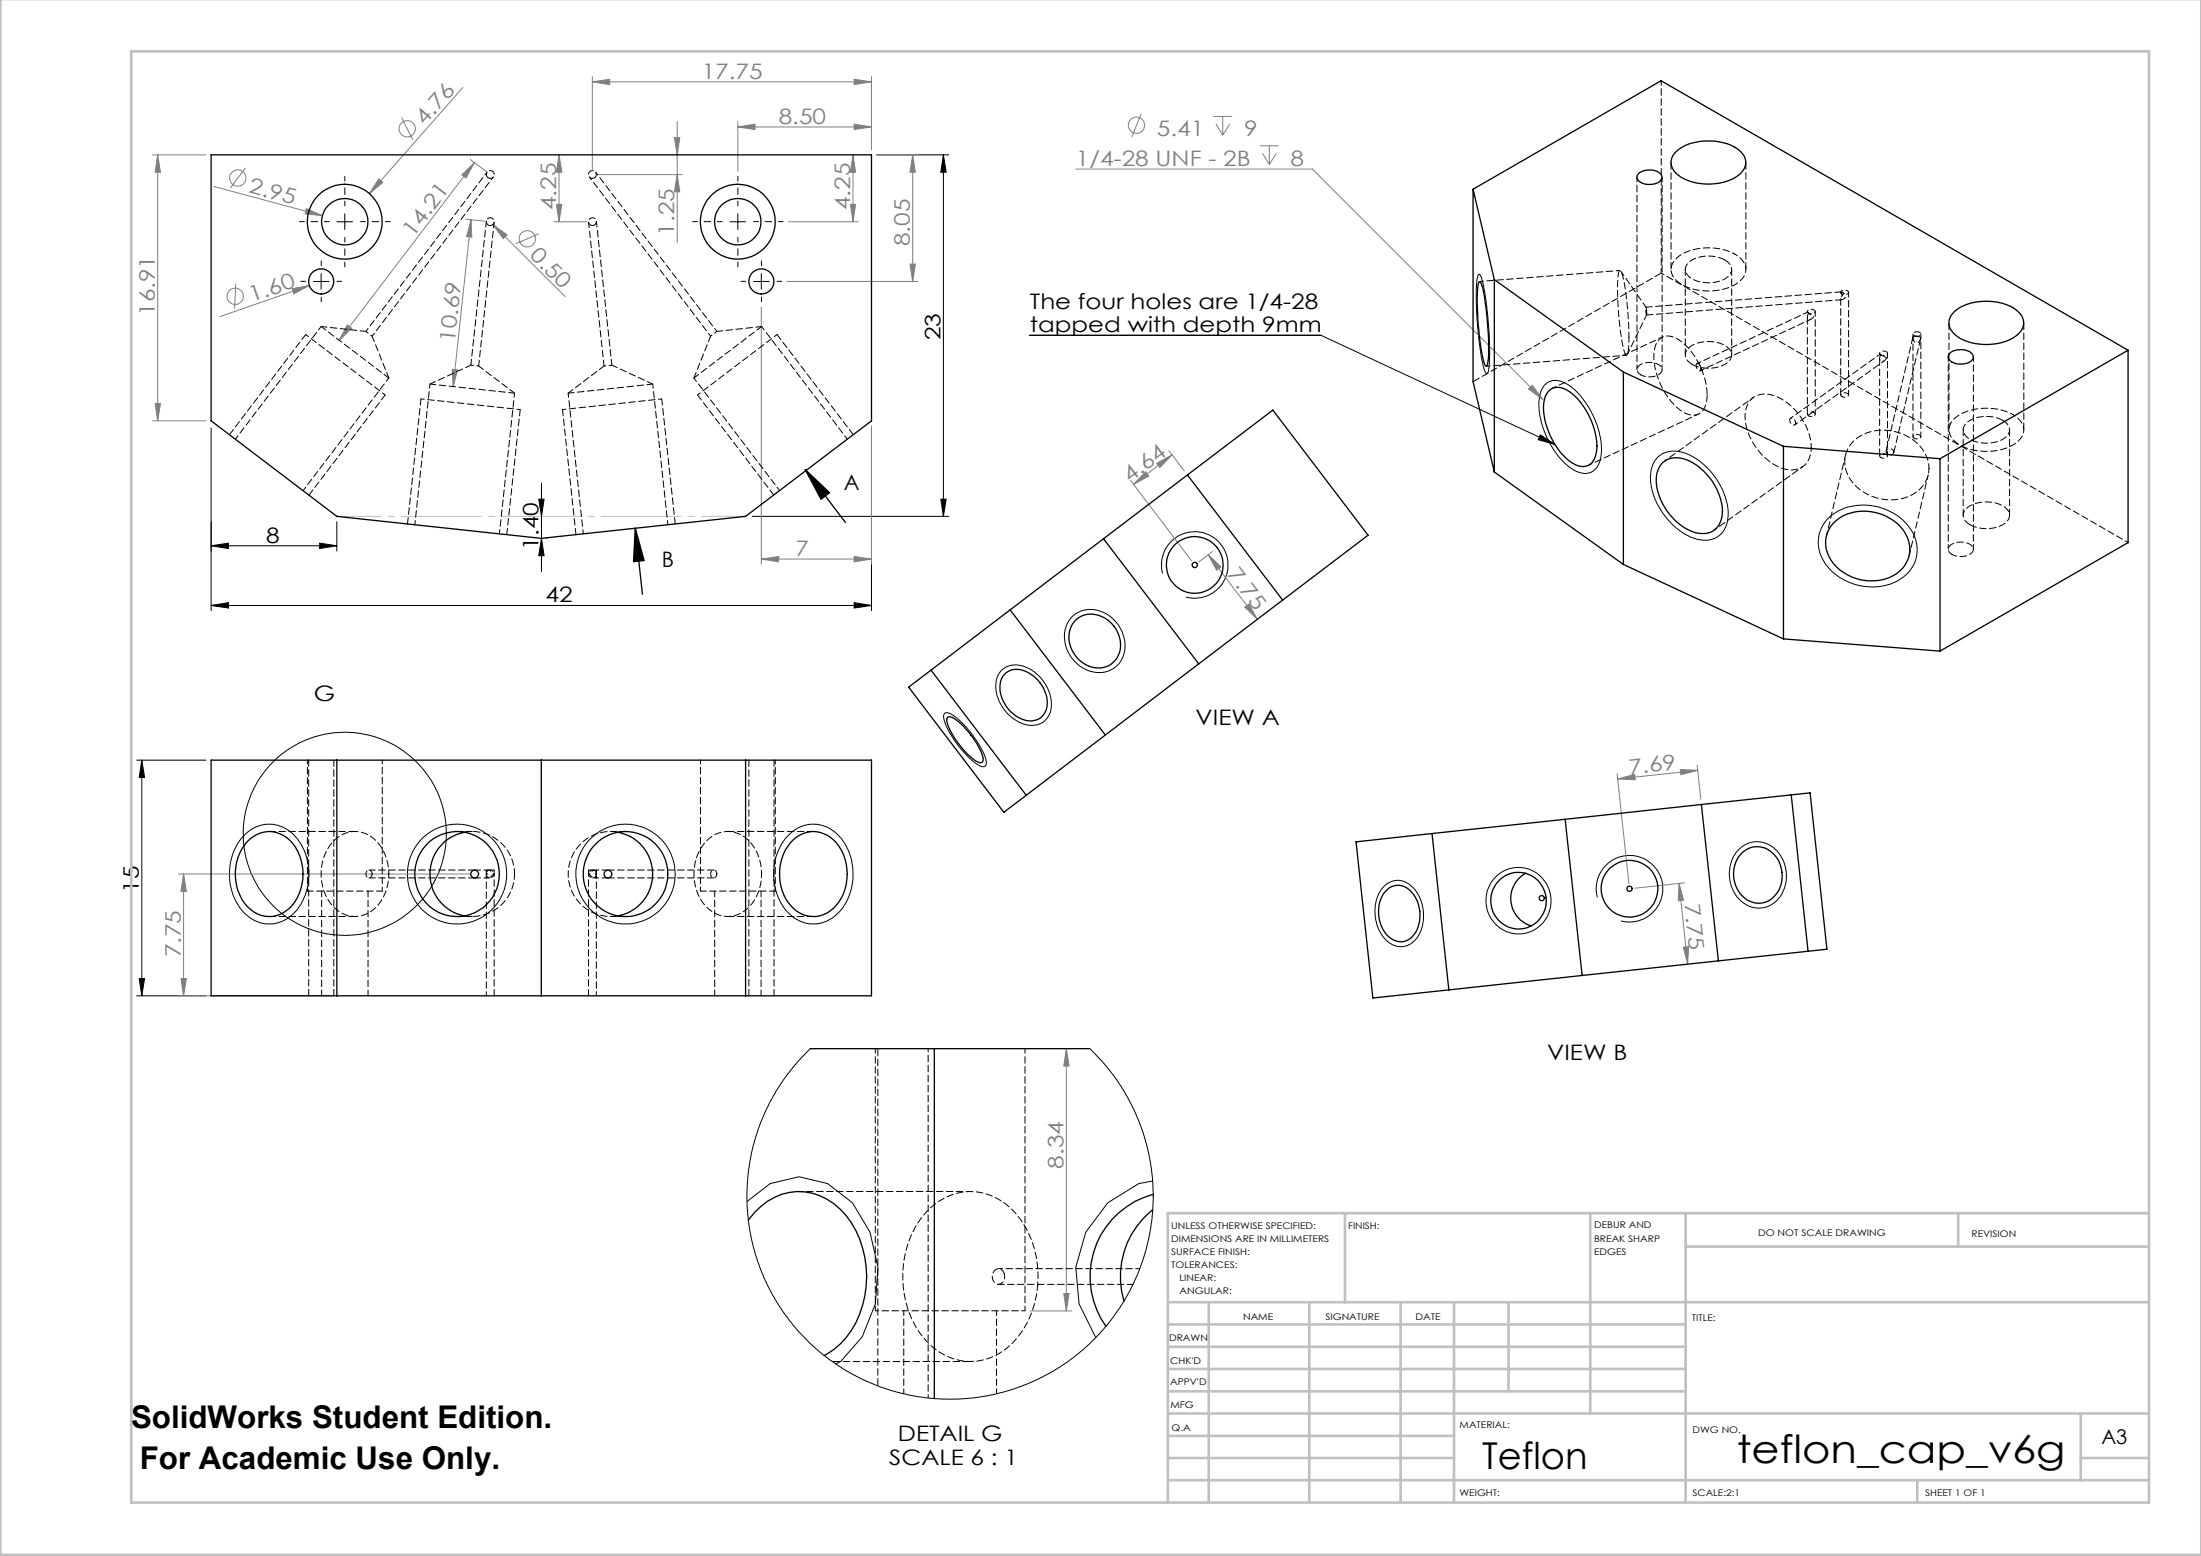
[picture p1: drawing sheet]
<svg xmlns="http://www.w3.org/2000/svg" width="420mm" height="297mm" viewBox="0 0 420 297" stroke-linecap="round" stroke-linejoin="round" font-family="sans-serif">
<g fill="none" stroke="#808080" stroke-width=".19">
<path d="M88.3 16.7l-17.8 20.3M113 15.6l3.3-.5v1.1zM113 14.6v17.7M113 15.6h53.3M163 15.1l3.3 .5-3.3 .6zM166.3 14.6v14M29.1 29.6h10.2M30.1 29.6v50.7M30.1 29.6l.5 3.3h-1zM40.8 35.6l20.7 5.6M46.8 32.1l-2.8 3.8M58.5 39.8l3 1.4-3.3-.4z"/>
<path d="M72.3 34.1l.8 .7-2.6 2.2zM76.6 22.4l2.2 4.3M88.1 33.4l2.4-2.4-1.6 3zM89.7 30.4l3 2.3M90.5 31l-25.8 34M106.2 39h1l-.5 3.3zM106.7 29.6l.5 3.3h-1zM106.7 29.6v12.7M114.1 33.3h16.1M128.7 26.3h1l-.5 3.3zM129.2 33.3l.5 3.3h-1zM129.2 23.2v23.1"/>
<path d="M140.8 24.2l3.3-.5v1zM140.8 23.2v9.5M140.8 24.2h25.5M162.3 39h1l-.5 3.3zM162.8 29.6l.5 3.3h-1zM162.8 29.6v12.7M163 23.7l3.3 .5-3.3 .5zM167.3 29.6h7.9M174.2 29.6l.5 3.3h-1.1zM174.2 29.6v24.1M205.3 32.3h45.1l44 43.9M217.8 21.7l-1.8 4.4"/>
<path d="M231.6 22.2h3.5M232 23.7l1.3 2.1M233.3 22.2v3.6M234.7 23.7l-1.4 2.1M240.5 27.8h3.5M240.9 29.3l1.3 2.1M242.2 27.8v3.6M243.6 29.3l-1.4 2.1M45 54.2l-.2 4.7M55.7 55.1l3.3-.6-2.9 1.6zM59 54.5l-17 5.9M88.9 41.8l3.6 .4"/>
<path d="M89.9 41.9l-3.4 31.9M89.9 41.9l.1 3.4-1-.1zM94.1 42.9l2.7 1.9-.8 .7zM94.1 42.9l13.7 13.7M102.8 44.6l-4.4 1.9M105.7 42.3h6.3M145.3 58.6v49.1M150.2 53.7h25M150.4 42.3h13.4M173.6 50.4h1.1l-.5 3.3zM29.6 77h1l-.5 3.3zM66.3 62l.8 .6-2.4 2.4z"/>
<path d="M86.3 70.5l1 .1-.8 3.2zM291.7 74.3l.7-.7 2 2.6zM29.1 80.3h10.2M166.3 81.3v26.4M215.7 91.6l11.7 15.4M218.6 90.1l.6 .8-2.9 1.6zM220.7 88.4l3-1.6-2.4 2.4zM223.1 86l2.9 3.9M223.7 86.8l-7.4 5.7M145.3 106.7l3.3-.5v1zM145.3 106.7h21M163 106.2l3.3 .5-3.3 .5z"/>
<path d="M230.5 105.9l2.5 2.3-.8 .6zM230.5 105.9l9.4 12.3M231.4 105.3l-2.6 1.9M237.5 115.9l.8-.6 1.6 2.9zM308.6 147.7l2.2 21M308.7 148.7l3.2-.9 .1 1zM320.6 146.9l3.4 .1-3.3 .9zM323.8 146l.8 6.6M324 147l-15.3 1.7M34 166.8h55.6M35 166.8v23.3M35 166.8l.6 3.3h-1.1z"/>
<path d="M320.4 168.6l.9 3.2-1 .1zM320.4 168.6l1.7 15.4M321.4 168.5l-9.5 1M34 190.1h29.3M34.5 186.8h1.1l-.6 3.3zM321.2 180.8l1-.1-.1 3.3zM203.5 200.2l.5 3.3h-1zM203.5 200.2v50M196.6 250.2h7.9M203 246.9h1l-.5 3.3z"/>
<circle cx="45.4" cy="34" r="1.56"/>
<circle cx="77.7" cy="24.6" r="1.55"/>
<circle cx="216.9" cy="23.9" r="1.55"/>
<circle cx="44.9" cy="56.6" r="1.56"/>
<circle cx="100.6" cy="45.6" r="1.55"/>
</g>
<path d="M153.6 89.6l4.7 4.4-1.6 1.3zM153.6 89.6l7.7 10.1M121.2 100.8l1.7 6.2-2 .2zM121.2 100.8l1.4 12.6" fill="none" stroke="#000" stroke-width=".25"/>
<g fill="none" stroke="#000" stroke-width=".19">
<path d="M167.3 29.6h13.7M180 29.6v69M180 29.6l.6 3.3h-1.1zM59.8 53.7h3M61.3 52.2v3M64.3 42.3h3M65.8 40.8v3M139.3 42.3h3M140.8 40.8v3M143.8 53.7h3M145.3 52.2v3M282.2 52.3h.1a4.2 4.2 0 0 1 .8 2.6l.7 4.8 .4 3.9 .1 4.3a7.7 7.7 0 0 1-.5 3.4h-.1a11 11 0 0 1-1.3-4.7l-.6-5.9-.1-4.8a8.1 8.1 0 0 1 .5-3.6z"/>
<path d="M196.5 64h55.6l44.6 20.8M294.7 73.5a3.3 3.3 0 0 1 4.4-.2 16.3 16.3 0 0 1 6.5 12.7 4.6 4.6 0 0 1-1.9 4.1 4.4 4.4 0 0 1-4.5-1.1 16.3 16.3 0 0 1-5.5-12.9l.3-1.2zM40.3 81.7v34.9M64.3 99.6v5.6M102.8 95.3h1l-.5 3.3zM103.3 92.2v16.9M143.5 98.6h37.5M166.3 81.6v35M179.5 95.3h1.1l-.6 3.3zM293.9 83l2.8 1.8-3.2-.9zM316.5 87.1a5.6 5.6 0 0 1 6.5 .1 13.7 13.7 0 0 1 6.8 11.1 4.5 4.5 0 0 1-6.3 4.5 13.5 13.5 0 0 1-8.6-11.7l.1-.7a4.8 4.8 0 0 1 1.5-3.3zM349.2 98.6a10.8 10.8 0 0 1 12.9-.2 7.8 7.8 0 0 1 3.5 8.2 7.8 7.8 0 0 1-6.8 5.3 10.8 10.8 0 0 1-11.2-5.7 6.4 6.4 0 0 1 1.6-7.6z"/>
<path d="M40.3 104.2l3.3-.5v1zM40.3 115.6l3.3-.6v1.1zM40.3 104.2h24M40.3 115.6h126M61 103.7l3.3 .5-3.3 .5zM103.3 102.8l.5 3.3h-1zM104.3 102.8h.1M163 115l3.3 .6-3.3 .5zM204.4 117.9a5.7 5.7 0 0 1 8.2 .4 6.2 6.2 0 0 1 .5 8.8 5.7 5.7 0 0 1-8-.8 6.3 6.3 0 0 1-.7-8.4zM221.9 109.5a6.3 6.3 0 0 1 5.6-8 6.3 6.3 0 0 1 6.8 6.9 6.3 6.3 0 0 1-8 5.6M180.3 136.1h.2a5.1 5.1 0 0 1 3.2 2 17.6 17.6 0 0 1 4.5 7.3 .76 .76 0 0 1-.3 .9 .76 .76 0 0 1-1-.1 17.5 17.5 0 0 1-6.8-9.1v-.5zM190.9 128.2a4.3 4.3 0 0 1 5.5-.5 7.7 7.7 0 0 1 4 8.2 3.9 3.9 0 0 1-5.7 2 7.8 7.8 0 0 1-4.5-8.3z"/>
<path d="M26.1 145.1h13.2M27.1 145.1l.5 3.3h-1zM27.1 145.1v45M46.8 159.2a6.5 6.5 0 0 1 10.4 1.5 11.2 11.2 0 0 1-1.4 13.9 6.4 6.4 0 0 1-9.9-1.1 11.3 11.3 0 0 1 .9-14.3zM150.7 159.2a6.5 6.5 0 0 1 10.1 1.2 11 11 0 0 1-1.5 14.4 6.4 6.4 0 0 1-9.5-1.3 11.2 11.2 0 0 1 .9-14.3zM264 169.3a3.7 3.7 0 0 1 5.8 .3 7.9 7.9 0 0 1 .1 9.9 3.8 3.8 0 0 1-6-.7 7.9 7.9 0 0 1 .1-9.5zM285.6 167.2a6.3 6.3 0 0 1 8.8 .5 6.3 6.3 0 0 1-.4 8.8 6.3 6.3 0 0 1-8.5 0 6.3 6.3 0 0 1-.6-8.5zM304.8 171.3a6.4 6.4 0 0 1 5.6-8 6.4 6.4 0 0 1 6.9 6.9 6.4 6.4 0 0 1-8 5.6M331.8 162.2a5 5 0 0 1 8.1 1.3 6.8 6.8 0 0 1-1.9 9.2 5.2 5.2 0 0 1-7.4-3 7 7 0 0 1 1.2-7.5zM26.1 190.1h13.2M26.6 186.8h1l-.5 3.3zM142.6 229.3l4.4-3.4 5.5-1.3 5.4 1.3 4.8 3.7 3.3 5.6 1.5 6.7-.5 7-2.5 6.3-4.1 4.7-.9 .4"/>
<path d="M220 225.4l-2.7 .5-5.9 3.7-4.2 5.6-1.9 6.7 .6 7 3.3 6.4"/>
<circle cx="65.8" cy="159.2" r="19.4"/>
<circle cx="87.2" cy="166.8" r="9.5"/>
<circle cx="119.4" cy="166.8" r="9.5"/>
</g>
<path d="M64.3 98.6h78" fill="none" stroke="#c0c0c0" stroke-width=".19" stroke-dasharray="15.2 1.3 1.3 1.3" stroke-dashoffset="6.7"/>
<g fill="none" stroke="#c0c0c0" stroke-width=".5">
<path d="M.1 -.1v296.9h419.9M25 9.8h385.1v277h-385.1zM256.6 231.6v17M303.5 231.6v38.2M321.7 231.6v55.2M321.7 237.9h88.4M373.7 231.6v6.3M410.1 231.6h-187.3v55.2M222.8 248.6h187.3M222.8 257.1h98.9M222.8 252.8h98.9M230.6 248.6v38.2"/>
<path d="M249.8 248.6v38.2M267.3 248.6v38.2M277.5 248.6v38.2M287.9 248.6v17M222.8 265.6h98.9M222.8 261.3h98.9M222.8 278.3h54.7M222.8 274.1h54.7M222.8 269.8h187.3M397.1 278.3h13M397.1 269.8v12.7M222.8 282.5h187.3"/>
<path d="M365.9 282.5v4.3"/>
</g>
<path d="M43.8 83l14.5-19.1M59 94.5l14.5-19.1M147.6 94.5l-14.5-19.1M162.8 83l-14.5-19.1M77.8 100l2.5-23.9M96.7 102l2.6-23.8M109.9 102l-2.6-23.8M128.8 100l-2.5-23.9" fill="none" stroke="#000" stroke-width=".19" stroke-dasharray="1.3 .6" stroke-dashoffset=".1"/>
<path d="M73.5 75.4l-15.2-11.5M99.3 78.2l-19-2.1M126.3 76.1l-19 2.1M148.3 63.9l-15.2 11.5" fill="none" stroke="#000" stroke-width=".19" stroke-dasharray="1.3 .6" stroke-dashoffset=".6"/>
<path d="M65.8 39.3v-5.6M140.8 39.3v-5.6M62.8 42.3h-5.6M65.8 45.3v5.6M68.8 42.3h5.6M137.8 42.3h-5.6M140.8 45.3v5.6M143.8 42.3h5.6" fill="none" stroke="#000" stroke-width=".19" stroke-dasharray="15.2 1.3 1.3 1.3" stroke-dashoffset="14.3"/>
<path d="M58.3 53.7h-.9M61.3 50.7v-.9M61.3 56.7v.9M64.3 53.7h.9M142.3 53.7h-.9M145.3 50.7v-.9M145.3 56.7v.9M148.3 53.7h.9" fill="none" stroke="#000" stroke-width=".19" stroke-dasharray="15.2 1.3 1.3 1.3"/>
<g fill="#000">
<path d="M153.6 89.6l4.7 4.4-1.6 1.3zM121.2 100.8l1.7 6.2-2 .2z"/>
<path d="M40.3 104.2l3.3-.5v1zM61 103.7l3.3 .5-3.3 .5z"/>
<path d="M40.3 115.6l3.3-.6v1.1zM163 115l3.3 .6-3.3 .5z"/>
<path d="M26.6 186.8h1l-.5 3.3zM27.1 145.1l.5 3.3h-1zM179.5 95.3h1.1l-.6 3.3zM180 29.6l.6 3.3h-1.1zM103.3 102.8l.5 3.3h-1zM102.8 95.3h1l-.5 3.3z"/>
</g>
<g fill="#808080">
<path d="M58.5 39.8l3 1.4-3.3-.4z"/>
<path d="M291.7 74.3l.7-.7 2 2.6z"/>
<path d="M55.7 55.1l3.3-.6-2.9 1.6z"/>
<path d="M72.3 34.1l.8 .7-2.6 2.2z"/>
<path d="M94.1 42.9l2.7 1.9-.8 .7z"/>
<path d="M308.7 148.7l3.2-.9 .1 1zM320.6 146.9l3.4 .1-3.3 .9z"/>
<path d="M218.6 90.1l.6 .8-2.9 1.6zM220.7 88.4l3-1.6-2.4 2.4z"/>
<path d="M88.1 33.4l2.4-2.4-1.6 3zM66.3 62l.8 .6-2.4 2.4z"/>
<path d="M89.9 41.9l.1 3.4-1-.1zM86.3 70.5l1 .1-.8 3.2z"/>
<path d="M173.6 50.4h1.1l-.5 3.3zM174.2 29.6l.5 3.3h-1.1zM162.3 39h1l-.5 3.3zM162.8 29.6l.5 3.3h-1zM129.2 33.3l.5 3.3h-1zM128.7 26.3h1l-.5 3.3zM106.2 39h1l-.5 3.3zM106.7 29.6l.5 3.3h-1zM203 246.9h1l-.5 3.3zM203.5 200.2l.5 3.3h-1z"/>
<path d="M35 166.8l.6 3.3h-1.1zM34.5 186.8h1.1l-.6 3.3zM30.1 29.6l.5 3.3h-1zM29.6 77h1l-.5 3.3z"/>
<path d="M320.4 168.6l.9 3.2-1 .1zM321.2 180.8l1-.1-.1 3.3z"/>
<path d="M230.5 105.9l2.5 2.3-.8 .6zM237.5 115.9l.8-.6 1.6 2.9z"/>
<path d="M145.3 106.7l3.3-.5v1zM163 106.2l3.3 .5-3.3 .5zM140.8 24.2l3.3-.5v1zM163 23.7l3.3 .5-3.3 .5zM113 15.6l3.3-.5v1.1zM163 15.1l3.3 .5-3.3 .6z"/>
</g>
<path d="M293.9 83l2.8 1.8-3.2-.9z" fill="#000"/>
<g fill="none" stroke="#000" stroke-width=".25">
<path d="M40.3 29.6h126v50.7l-24 18.3-39 4.2-39-4.2-24-18.3zM281.1 36.1l4.1 17.3M281.1 36.1l35.9-20.7 89.1 51.4M281.1 36.1v36.7l4.1 17.3M312.9 32.9a3.4 3.4 0 0 1 4.1 .4 1.11 1.11 0 0 1-.7 1.6 3 3 0 0 1-3.9-.9 .99 .99 0 0 1 .5-1.1zM319.9 28.9a9.9 9.9 0 0 1 8.2-1.8 6.2 6.2 0 0 1 4.9 3.2 3.2 3.2 0 0 1-2 3.6 10.9 10.9 0 0 1-10.6-.4 2.8 2.8 0 0 1-.5-4.6zM282.3 53.8h.1a5.8 5.8 0 0 1 .9 3.2 48.9 48.9 0 0 1 .6 12.3l-.2 .5-.2 .1a19.8 19.8 0 0 1-1.3-7l-.3-4.5a13.6 13.6 0 0 1 .4-4.6zM285.2 53.4l24.6 17.6M285.2 53.4v36.7M372.9 59.5a10.2 10.2 0 0 1 9.1-1.6 5.6 5.6 0 0 1 4 3 3.2 3.2 0 0 1-1.9 3.7 10.9 10.9 0 0 1-10.7-.4 2.8 2.8 0 0 1-.5-4.7zM295.5 74.6a2.94 2.94 0 0 1 4 .2 13.8 13.8 0 0 1 5.2 11.1 3.3 3.3 0 0 1-2 3.1 4.7 4.7 0 0 1-4.4-2 14 14 0 0 1-3.7-10.2 3.7 3.7 0 0 1 .9-2.2zM309.8 71l30.5 14.2"/>
<path d="M309.8 71v36.7M372 67.5a3.4 3.4 0 0 1 4.4 .1 1.06 1.06 0 0 1-.7 1.6 3 3 0 0 1-3.9-.9v-.5zM406.1 66.8l-35.9 20.8M406.1 66.8v36.8l-35.9 20.7M226.6 90.7l18.2 23.8M285.2 90.1l24.6 17.6M317.3 88.3a4.4 4.4 0 0 1 4.9-.4 11.3 11.3 0 0 1 6.4 10.4 3.8 3.8 0 0 1-5 3.4 11.3 11.3 0 0 1-7.5-10.4 4.5 4.5 0 0 1 1.2-3zM340.3 85.2l29.9 2.4M340.3 85.2v36.8M349.9 99.8a8.8 8.8 0 0 1 10.6-.9 6.8 6.8 0 0 1 3.7 7.4 6.9 6.9 0 0 1-7.1 4.6 8.9 8.9 0 0 1-8.4-5.4 5.4 5.4 0 0 1 1.2-5.7zM370.2 87.6v36.7M192.8 116.4l18.1 23.9"/>
<path d="M205.1 118.5a4.8 4.8 0 0 1 7.1 .6 5.2 5.2 0 0 1-.1 7.6 5.2 5.2 0 0 1-7.4-2.3 5.1 5.1 0 0 1 .4-5.9zM210.6 102.8l18.1 23.9M210.6 102.8l32.3-24.5 18.2 23.9-32.4 24.5M210.6 102.8l-32.9 25.1M309.8 107.7l30.5 14.3M177.7 127.9l18.1 23.9M177.7 127.9l-4.3 3.3 18.2 23.8 19.3-14.7M180.8 136.9l.2-.1a3.2 3.2 0 0 1 2.3 1.3 15.8 15.8 0 0 1 4.3 6.6 .65 .65 0 0 1-.3 .8 .65 .65 0 0 1-.8-.1 14.9 14.9 0 0 1-5.8-7.9zM191.6 128.8a3.7 3.7 0 0 1 5.1-.1 6.5 6.5 0 0 1 2.9 6.9 3.4 3.4 0 0 1-4.9 1.6 6.7 6.7 0 0 1-3.7-7.2zM228.7 126.7l-17.8 13.6M340.3 122l29.9 2.3M40.3 145.1h126v45h-126z"/>
<path d="M64.3 145.1v45M88.7 158.9a8.1 8.1 0 0 0-6.7 7.9 8.1 8.1 0 0 0 6.7 8M103.3 145.1v45M117.9 158.9a8.1 8.1 0 0 1 6.6 7.9 8.1 8.1 0 0 1-6.6 8M142.3 145.1v45M273.3 159.1l3.2 29.8M273.3 159.1l-14.5 1.6 3.2 29.8 14.5-1.6M298.7 156.4l3.2 29.8M298.7 156.4l-25.4 2.7M324.7 153.6l3.2 29.8M324.7 153.6l-26 2.8M324.7 153.6l20.7-2.3 3.2 29.9-20.7 2.2"/>
<path d="M341.8 151.7l3.2 29.9M47.1 160.7a5.6 5.6 0 0 1 9.3 1 9.4 9.4 0 0 1-1.7 12.1 5.6 5.6 0 0 1-8.1-1.5 9.6 9.6 0 0 1 .5-11.6zM151 160.7a5.6 5.6 0 0 1 9.2 1 9.6 9.6 0 0 1-1.1 11.6 5.6 5.6 0 0 1-8.6-1 9.6 9.6 0 0 1 .5-11.6zM264.7 169.8a3.2 3.2 0 0 1 5 .8 6.7 6.7 0 0 1-.2 8.1 3.2 3.2 0 0 1-5-.4 6.6 6.6 0 0 1 .2-8.5zM285.9 168.2a5.4 5.4 0 0 1 7.9 .2 5.4 5.4 0 0 1-.8 7.8 5.4 5.4 0 0 1-7.2-.7 5.4 5.4 0 0 1 .1-7.3zM291.1 166.7a5.5 5.5 0 0 0-2.8 5.4 5.5 5.5 0 0 0 3.9 4.6M332.4 162.8a4.4 4.4 0 0 1 6.9 1.4 5.7 5.7 0 0 1-2.4 8 4.7 4.7 0 0 1-5.9-3.8 5.9 5.9 0 0 1 1.4-5.6zM301.9 186.2l-25.4 2.7M327.9 183.4l-26 2.8M154.6 200.2h53.4M178.3 200.2v66.7M142.8 232.9a11.6 11.6 0 0 1 12.2-5.2 14.2 14.2 0 0 1 9.6 10.5 18.9 18.9 0 0 1-4.3 18.3l-1.2 1.1-1.8 1.1"/>
<path d="M220 230.9a16.3 16.3 0 0 0-5.5 17.5M220.1 228a16.3 16.3 0 0 0-9.1 25.1"/>
<circle cx="61.3" cy="53.7" r="2.4"/>
<circle cx="65.8" cy="42.3" r="7.1"/>
<circle cx="65.8" cy="42.3" r="4.4"/>
<circle cx="140.8" cy="42.3" r="7.1"/>
<circle cx="140.8" cy="42.3" r="4.4"/>
<circle cx="145.3" cy="53.7" r="2.4"/>
<circle cx="228" cy="107.8" r="5.4"/>
<circle cx="228" cy="107.8" r=".51"/>
<circle cx="87.2" cy="166.8" r="8.1"/>
<circle cx="90.6" cy="166.8" r=".75"/>
<circle cx="116" cy="166.8" r=".74"/>
<circle cx="119.3" cy="166.8" r="8.1"/>
<circle cx="294.2" cy="171.4" r=".48"/>
<circle cx="310.9" cy="169.6" r=".51"/>
<circle cx="311" cy="169.6" r="5.4"/>
</g>
<g fill="none" stroke="#000" stroke-width=".19" stroke-dasharray="1.3 .6" stroke-dashoffset=".2">
<path d="M93.1 33.9a.75 .75 0 0 1 .1-1.2 .75 .75 0 0 1 1.1 .5 .75 .75 0 0 1-.9 .8l-.3-.1M113.5 33.9a.75 .75 0 0 1-1.2-.4 .75 .75 0 0 1 .9-.9 .75 .75 0 0 1 .5 1.1l-.2 .2M92.8 42.2l-3 27.5M93.5 43a.75 .75 0 0 1-.6-1.1 .75 .75 0 0 1 1.2-.1 .75 .75 0 0 1-.3 1.2h-.3M112.3 42.4l3 27.5M113.1 43a.75 .75 0 0 1-.8-.9 .75 .75 0 0 1 1.2-.4 .75 .75 0 0 1-.1 1.3h-.3M314.1 58.6l-4.8-6.8M91.3 69.9l3-27.5M116.8 69.7l-3-27.5M310.5 67.7l3.7-7.6M358.8 67.8a.72 .72 0 0 0-.1 .7 .72 .72 0 0 0 .6 .5l.4-.2 .3-.5M365 64.3a.74 .74 0 0 0 .3 .9 .74 .74 0 0 0 1-.1l.2-.7"/>
<path d="M58.7 170.1h14.2M61.4 170.1v20M88.7 174.8a8.1 8.1 0 0 0 9.5-8M98.2 166.8a8.1 8.1 0 0 0-9.5-8M133.7 170.1h14.2M136.4 170.1v20M70.2 190.1v-20M145.2 190.1v-20M190.5 245.2h25.7M191.6 243.1a1.36 1.36 0 0 1-.1 1.5 1.36 1.36 0 0 1-1.4 .4 1.59 1.59 0 0 1-.7-1.6 1.59 1.59 0 0 1 1.1-1.2l.5 .1 .4 .3 .2 .5"/>
</g>
<path d="M117.9 158.8a8.1 8.1 0 0 0-9.5 8 8.1 8.1 0 0 0 9.5 8" fill="none" stroke="#000" stroke-width=".19" stroke-dasharray="1.3 .6" stroke-dashoffset="-.2"/>
<g fill="none" stroke="#000" stroke-width=".19" stroke-dasharray="1.3 .6" stroke-dashoffset=".5">
<path d="M61.3 62.3l-16.4 21.5M82.1 73.3l-2.9 26.9M108.4 75l2.9 26.9M132.4 72.2l16.4 21.4M317.2 64.3l-21 9.8M57.8 93.6l16.4-21.4M161.7 83.8l-16.4-21.5M303.1 88.8l21-9.7M345.6 85.4a11.2 11.2 0 0 0-7.9-10.1 3.7 3.7 0 0 0-4.7 3.8 11.3 11.3 0 0 0 7.6 10.4 3.8 3.8 0 0 0 5-4.1M95.3 101.9l2.9-26.9M127.4 100.2l-2.8-26.9M58.7 145.1v25"/>
<path d="M133.7 145.1v25M72.9 170.1v-25M74.2 166.8a7.9 7.9 0 0 0-5.2-7.9 6 6 0 0 0-6.9 3.9 9.3 9.3 0 0 0 2.6 11.2 5.6 5.6 0 0 0 8-2 9.5 9.5 0 0 0 1.5-5.2M92.8 166.9v23.2M93 166.8a.42 .42 0 0 1-.2-.4 .42 .42 0 0 1 .3-.3M113.7 166.8a.42 .42 0 0 0 .1-.4 .42 .42 0 0 0-.3-.3M145.3 166.8a7.9 7.9 0 0 0-5.1-7.9 6 6 0 0 0-6.9 3.9 9.3 9.3 0 0 0 2.6 11.2 5.6 5.6 0 0 0 8-2 9.5 9.5 0 0 0 1.4-5.2M147.9 170.1v-25M113.8 190.1v-23.2M185.2 227.4h-32.7M217.5 242.2h-27"/>
</g>
<g fill="none" stroke="#000" stroke-width=".19" stroke-dasharray="1.3 .6" stroke-dashoffset=".4">
<path d="M317 15.4v36.7M312.4 33.8v36.8M344.9 59.6l-21.1 9.8M351.9 56a.36 .36 0 0 0-.3-.3 .36 .36 0 0 0-.3 .2M352.1 56.8a.52 .52 0 0 1-.8 .2l.1-.5 .5-.5M317.2 70.6v-36.8M324.4 69.8l-.4-.7M324.4 70.8l21.1-9.8M324.8 70.8l-.3-.8M346.4 79.1v-19.6M352.8 75.4v-19.6M365.7 64.2l-.7 .1"/>
<path d="M366.5 64.4l-.8-.2M371.8 68.1v36.7M360.2 87v-19.6M361.4 86.3a.76 .76 0 0 0-.7-.7 .76 .76 0 0 0-.8 .6 .76 .76 0 0 0 .7 .6 .76 .76 0 0 0 .8-.5M366.5 83.4v-19.6M368.1 89.4a7.8 7.8 0 0 0-6.5-7 7.9 7.9 0 0 0-9 3.2 6.4 6.4 0 0 0 2.9 8.3 9.2 9.2 0 0 0 10.8-.5 5.5 5.5 0 0 0 1.8-4M376.6 104.8v-36.7M71 166.8a.61 .61 0 0 1-.6 .8 .61 .61 0 0 1-.6-.8 .61 .61 0 0 1 .6-.7 .61 .61 0 0 1 .6 .7M94.2 166.8l-.3 .3a.68 .68 0 0 1-1.1 .2l.2-.5M94.3 166.8a.75 .75 0 0 1-.7 .8 .75 .75 0 0 1-.8-.8M94.3 166.1h-.8M112.3 166.8a.75 .75 0 0 0 .8 .8 .75 .75 0 0 0 .7-.8"/>
<path d="M112.5 166.8l.2 .3a.68 .68 0 0 0 1.1 .2l-.1-.5M113.1 166.1h-.8M136.8 166.8a.61 .61 0 0 0-.6-.7 .61 .61 0 0 0-.6 .7 .61 .61 0 0 0 .6 .8 .61 .61 0 0 0 .6-.8M167 200.2v50M195.6 250.2v-50M198 245.5a17.8 17.8 0 0 0-6.2-15.7 10.9 10.9 0 0 0-15.1 1.6 19.1 19.1 0 0 0 0 24.5 11.1 11.1 0 0 0 17.5-.6 18.1 18.1 0 0 0 3.8-9.8"/>
</g>
<g fill="none" stroke="#000" stroke-width=".19" stroke-dasharray="1.3 .6" stroke-dashoffset=".6">
<path d="M93 32.8l-23.2 30.5M112.5 33.8l23.1 30.4M309.1 51.6l-26.7 2.1M345.1 59.7l1 .7M71 64.2l23.2-30.4M136.8 63.3l-23.1-30.5M283.6 69.9l26.8-2.1M358.7 67.7l-17 12.2M360 68.3l-1-.5M342.5 81.1l17-12.2M342.7 80.7l-.1-.2a.67 .67 0 0 0-1-.5 .89 .89 0 0 0 .9 1.1l.2-.4M406.1 103.6l-89.1-51.5"/>
<path d="M92.8 166.8a.66 .66 0 0 1 .7-.7M93.5 166.1a.85 .85 0 0 1 .8 .7M113.1 166.1a.85 .85 0 0 0-.8 .7M113.8 166.8a.66 .66 0 0 0-.7-.7M167 250.2h28.6M177.1 266.8v-66.6"/>
</g>
<g fill="none" stroke="#000" stroke-width=".19" stroke-dasharray="1.3 .6" stroke-dashoffset=".7">
<path d="M331.1 48.5a10.9 10.9 0 0 0-10.7 .4 2.89 2.89 0 0 0 0 5.1 10.8 10.8 0 0 0 11.2 0 2.89 2.89 0 0 0 0-5.1l-.5-.4M345.1 59.7l-.2-.3a.86 .86 0 0 1 1.5 .1 .96 .96 0 0 1-1.3 .2M351.3 55.9l.8 .9M351.3 55.9a.78 .78 0 0 1 .7-.5 .78 .78 0 0 1 .7 .5l-.6 .3a.78 .78 0 0 1-.8-.3M324.6 70.4l-.2 .4a.92 .92 0 0 1-.6-1.4 .91 .91 0 0 1 .8 1M334.6 75.9l-17 12.1M345.1 79.4l-.2-.3a.87 .87 0 0 1 1.5 0 .89 .89 0 0 1-1.3 .3M351.5 75.7l-.2-.3a.87 .87 0 0 1 1.5 0 .89 .89 0 0 1-1.3 .3M359 67.8l-.3-.3a.86 .86 0 0 1 1.5-.1 .82 .82 0 0 1-1.2 .4M365 64.5v18.9M365.7 64.2a.55 .55 0 0 1-.7-.5 .85 .85 0 0 1 1.5 .1 .78 .78 0 0 1-.8 .4M384.1 79.1a10.9 10.9 0 0 0-10.7 .4 2.89 2.89 0 0 0 0 5.1 10.8 10.8 0 0 0 11.3 0 2.89 2.89 0 0 0 0-5.1l-.6-.4"/>
<path d="M358.9 87.3l-.2-.3a.87 .87 0 0 1 1.5 0 .89 .89 0 0 1-1.3 .3M365.3 83.7l-.3-.3a.87 .87 0 0 1 1.5 0 .89 .89 0 0 1-1.2 .3M327.1 101.2l16.9-12.1M93.1 166.1a1.51 1.51 0 0 1 1.1 .7M113.5 166.1a1.51 1.51 0 0 0-1 .7"/>
</g>
<g fill="none" stroke="#000" stroke-width=".19" stroke-dasharray="1.3 .6" stroke-dashoffset=".1">
<path d="M314.2 59.8v.3l-.1-1.5 .1 1.2M321.6 51.4v16.3M69.8 63.3l-8.5-1M74.2 72.2l-12.9-9.9M74.2 72.2l-3.2-8M89.8 69.7l-7.7 3.6M98.2 75l-16.1-1.7M98.2 75l-6.9-5.1M115.3 69.9l-6.9 5.1M124.6 73.3l-16.2 1.7M124.6 73.3l-7.8-3.6M135.6 64.2l-3.2 8"/>
<path d="M145.3 62.3l-12.9 9.9M145.3 62.3l-8.5 1M330.4 67.7v-16.3M374.6 82v16.4M383.5 98.4v-16.4M67.7 158.7h-16.3M90.1 158.7h-2.9M119.4 158.7h-2.9M155.2 158.7h-16.3M51.4 174.9h16.3M70.4 167.6h20.2M87.2 174.9h2.9"/>
<path d="M90.6 167.6h2.9M90.6 166.1h-20.2M93.5 166.1h-2.9M112.3 166.1v24M113.1 167.6h2.9M116 166.1h-2.9M116 167.6h20.2M116.5 174.9h2.9M136.2 166.1h-20.2M138.9 174.9h16.3M94.3 190.1v-24"/>
</g>
<g fill="none" stroke="#000" stroke-width=".19" stroke-dasharray="1.3 .6">
<path d="M329.1 49.6a1.91 1.91 0 0 1 1.3 1.8 1.91 1.91 0 0 1-1.3 1.8 6.5 6.5 0 0 1-7-.6 1.84 1.84 0 0 1 .8-3 6.9 6.9 0 0 1 6.2 0M344.9 59.5v.1M345.2 59.7l-.3-.1 .2 .1M351.3 57v18.4M351.3 55.8h.1M351.3 55.7l-37.2 2.9M314.2 60.1l37.3-2.9M322.9 69.5a1.91 1.91 0 0 1-1.3-1.8 1.91 1.91 0 0 1 1.3-1.8 6.5 6.5 0 0 1 7.1 .7 1.84 1.84 0 0 1-.9 2.9 6.9 6.9 0 0 1-6.2 0M344.9 60.6v18.5M358.7 67.4v.3M359 67.8l-.3-.1 .1 .1M365 63.8v.5"/>
<path d="M382.2 80.2a1.91 1.91 0 0 1 1.3 1.8 1.91 1.91 0 0 1-1.3 1.8 6.5 6.5 0 0 1-7.1-.6 1.84 1.84 0 0 1 .8-3 6.9 6.9 0 0 1 6.3 0M375.9 100.2a1.91 1.91 0 0 1-1.3-1.8 1.91 1.91 0 0 1 1.3-1.9 6.5 6.5 0 0 1 7.1 .7 1.84 1.84 0 0 1-.8 3 6.9 6.9 0 0 1-6.3 0M58.9 145.1v45M142.9 145.1v45M63.7 190.1v-45M147.7 190.1v-45"/>
</g>
<path d="M310.8 64.4a47.6 47.6 0 0 0-1.4-12.5l-.4-.2a20.5 20.5 0 0 0-.2 7.2l.4 4.5a11.9 11.9 0 0 0 1.1 4.4h.1a6.8 6.8 0 0 0 .4-3.4M313.1 71.5a1.07 1.07 0 0 1-.7-1.1 1.07 1.07 0 0 1 .9-.9 3.4 3.4 0 0 1 3.7 .6 1.08 1.08 0 0 1-.7 1.5l-1.4 .3-1-.1-.8-.3M346.1 60.4a.67 .67 0 0 1-.5 .6 .67 .67 0 0 1-.7-.3v-.4l.3-.6M352.2 86.9l-3.7 15.4M364.3 106.1l3.7-15.5M372.5 105.8a1.07 1.07 0 0 1-.7-1.1 1.07 1.07 0 0 1 .9-.9 3.4 3.4 0 0 1 3.7 .5 1.08 1.08 0 0 1-.7 1.6l-1.4 .3-1-.1-.8-.3M92.8 166.1v.6M113.8 166.7v-.6M172.5 250.2v15.8M190.2 266v-15.8" fill="none" stroke="#000" stroke-width=".19" stroke-dasharray="1.3 .6" stroke-dashoffset=".3"/>
<path d="M69.8 63.3l1.2 .9M89.8 69.7l1.5 .2M116.8 69.7l-1.5 .2M136.8 63.3l-1.2 .9" fill="none" stroke="#000" stroke-width=".19" stroke-dasharray="1.3 .6" stroke-dashoffset=".8"/>
<path d="M318.9 31v20.4M317 52.1l-35.9 20.7M333.2 51.4v-20.4M325.8 75.3a14 14 0 0 0-5.3-10.3 2.84 2.84 0 0 0-4.3 .3 8.9 8.9 0 0 0 .4 7.3 11.7 11.7 0 0 0 5.1 6.3 2.61 2.61 0 0 0 3.9-2.2l.2-1.4M358.7 68.4v18.6M365 64.3l-5.1 21.8M371.9 61.6v20.4M361.4 86.4l5.1-21.8M386.2 82v-20.4M167.5 200.2v64.3M158.9 259.9h26.3" fill="none" stroke="#000" stroke-width=".19" stroke-dasharray="1.3 .6" stroke-dashoffset="-.1"/>
<path d="M154.6 200.2l-2.5 2.6-1.7 2.1-1.8 2.5-1.5 2.7-1.5 3-1 2.5-1.2 4.5-.5 3-.3 2.4-.1 3.3 .2 2.8 .4 3.1 .5 2.7 .9 3.2 .9 2.3 1 2.2 1.6 3 1.3 2.1 2 2.6 1.8 2.1 2.6 2.6 2.3 1.8 2.1 1.5 4.5 2.5 2.9 1.2 2.6 .9 5 1.2 2.9 .3 3.3 .2 5.2-.4 3-.5 3-.8 2.3-.7 3.1-1.4 2.4-1.2 3.1-2 4.3-3.4 2.2-2.2 1.7-2.1 2.9-4 1.2-2.2 1.6-3.5 1.2-3.4 .8-3.3 .7-4.8v-5.4l-.7-5.4-1.4-4.7-1.3-3.4-1.5-3-2.7-4.1-2.1-2.6-2.3-2.4" fill="none" stroke="#000" stroke-width=".19"/>
<text font-size="7.4" x="331.4" y="279.3">teflon_cap_v6g</text>
<text font-size="7.1" x="282.8" y="280.4">Teflon</text>
<g font-size="6">
<text x="25" y="272.6">SolidWorks Student Edition.</text>
<text x="26.7" y="280.3">For Academic Use Only.</text>
</g>
<g font-size="4.1" fill="#808080">
<text x="133.9" y="15.1">17.75</text>
<text x="148.6" y="23.6">8.50</text>
<text x="81" y="24.1" transform="rotate(-49 81 24.1)">4.76</text>
<text x="220.7" y="26">5.41</text>
<text x="237.4" y="26">9</text>
<text x="205.3" y="31.6">1/4-28 UNF - 2B</text>
<text x="246.3" y="31.6">8</text>
<text x="47.3" y="36.7" transform="rotate(15 47.3 36.7)">2.95</text>
<text x="106.1" y="40.1" transform="rotate(-90 106.1 40.1)">4.25</text>
<text x="162.2" y="40.1" transform="rotate(-90 162.2 40.1)">4.25</text>
<text x="78.9" y="45.4" transform="rotate(-53 78.9 45.4)">14.21</text>
<text x="128.7" y="45" transform="rotate(-90 128.7 45)">1.25</text>
<text x="173.6" y="47" transform="rotate(-90 173.6 47)">8.05</text>
<text x="100.9" y="48.9" transform="rotate(45 100.9 48.9)">0.50</text>
<text x="48" y="57.7" transform="rotate(-19 48 57.7)">1.60</text>
<text x="29.6" y="60.3" transform="rotate(-90 29.6 60.3)">16.91</text>
<text x="86.8" y="65.4" transform="rotate(-84 86.8 65.4)">10.69</text>
<text x="215.6" y="92.3" transform="rotate(-37 215.6 92.3)">4.64</text>
<text x="151.8" y="106.1">7</text>
<text x="234.1" y="109.5" transform="rotate(53 234.1 109.5)">7.75</text>
<text x="310.9" y="147.8" transform="rotate(-6 310.9 147.8)">7.69</text>
<text x="321.4" y="172.5" transform="rotate(84 321.4 172.5)">7.75</text>
<text x="34.5" y="182.7" transform="rotate(-90 34.5 182.7)">7.75</text>
<text x="202.9" y="223" transform="rotate(-90 202.9 223)">8.34</text>
</g>
<g font-size="4.1">
<text x="196.5" y="58.9">The four holes are 1/4-28</text>
<text x="179.5" y="65" transform="rotate(-90 179.5 65)">23</text>
<text x="196.5" y="63.4">tapped with depth 9mm</text>
<text x="161" y="93.6">A</text>
<text x="50.8" y="103.6">8</text>
<text x="102.8" y="104.9" transform="rotate(-90 102.8 104.9)">1.40</text>
<text x="126.3" y="108.2">B</text>
<text x="104.1" y="115">42</text>
<text x="59.9" y="133.7">G</text>
<text x="228.2" y="138.5">VIEW A</text>
<text x="26.5" y="170.4" transform="rotate(-90 26.5 170.4)">15</text>
<text x="295.3" y="202.3">VIEW B</text>
<text x="171.3" y="275.1">DETAIL G</text>
<text x="169.7" y="279.6">SCALE 6 : 1</text>
</g>
<text font-size="3.9" x="401" y="275.7">A3</text>
<g font-size="1.7">
<text x="223.5" y="234.6">UNLESS OTHERWISE SPECIFIED:</text>
<text x="223.5" y="237.1">DIMENSIONS ARE IN MILLIMETERS</text>
<text x="223.5" y="239.6">SURFACE FINISH:</text>
<text x="257.3" y="234.6">FINISH:</text>
<text x="304.2" y="234.5">DEBUR AND</text>
<text x="304.2" y="237">BREAK SHARP</text>
<text x="304.2" y="239.5">EDGES</text>
<text x="335.5" y="235.9">DO NOT SCALE DRAWING</text>
<text x="376.2" y="236.1">REVISION</text>
<text x="223.5" y="242.1">TOLERANCES:</text>
<text x="225.1" y="244.6">LINEAR:</text>
<text x="225.1" y="247">ANGULAR:</text>
<text x="237.2" y="252">NAME</text>
<text x="252.9" y="251.9">SIGNATURE</text>
<text x="270.1" y="251.9">DATE</text>
<text x="223.1" y="256">DRAWN</text>
<text x="322.8" y="252.2">TITLE:</text>
<text x="223.3" y="260.3">CHK'D</text>
<text x="223.3" y="264.4">APPV'D</text>
<text x="223.3" y="268.7">MFG</text>
<text x="223.6" y="273.1">Q.A</text>
<text x="278.5" y="272.5">MATERIAL:</text>
<text x="323" y="273.6">DWG NO.</text>
<text x="278.5" y="285.5">WEIGHT:</text>
<text x="323" y="285.6">SCALE:2:1</text>
<text x="367.4" y="285.6">SHEET 1 OF 1</text>
</g>
</svg>
